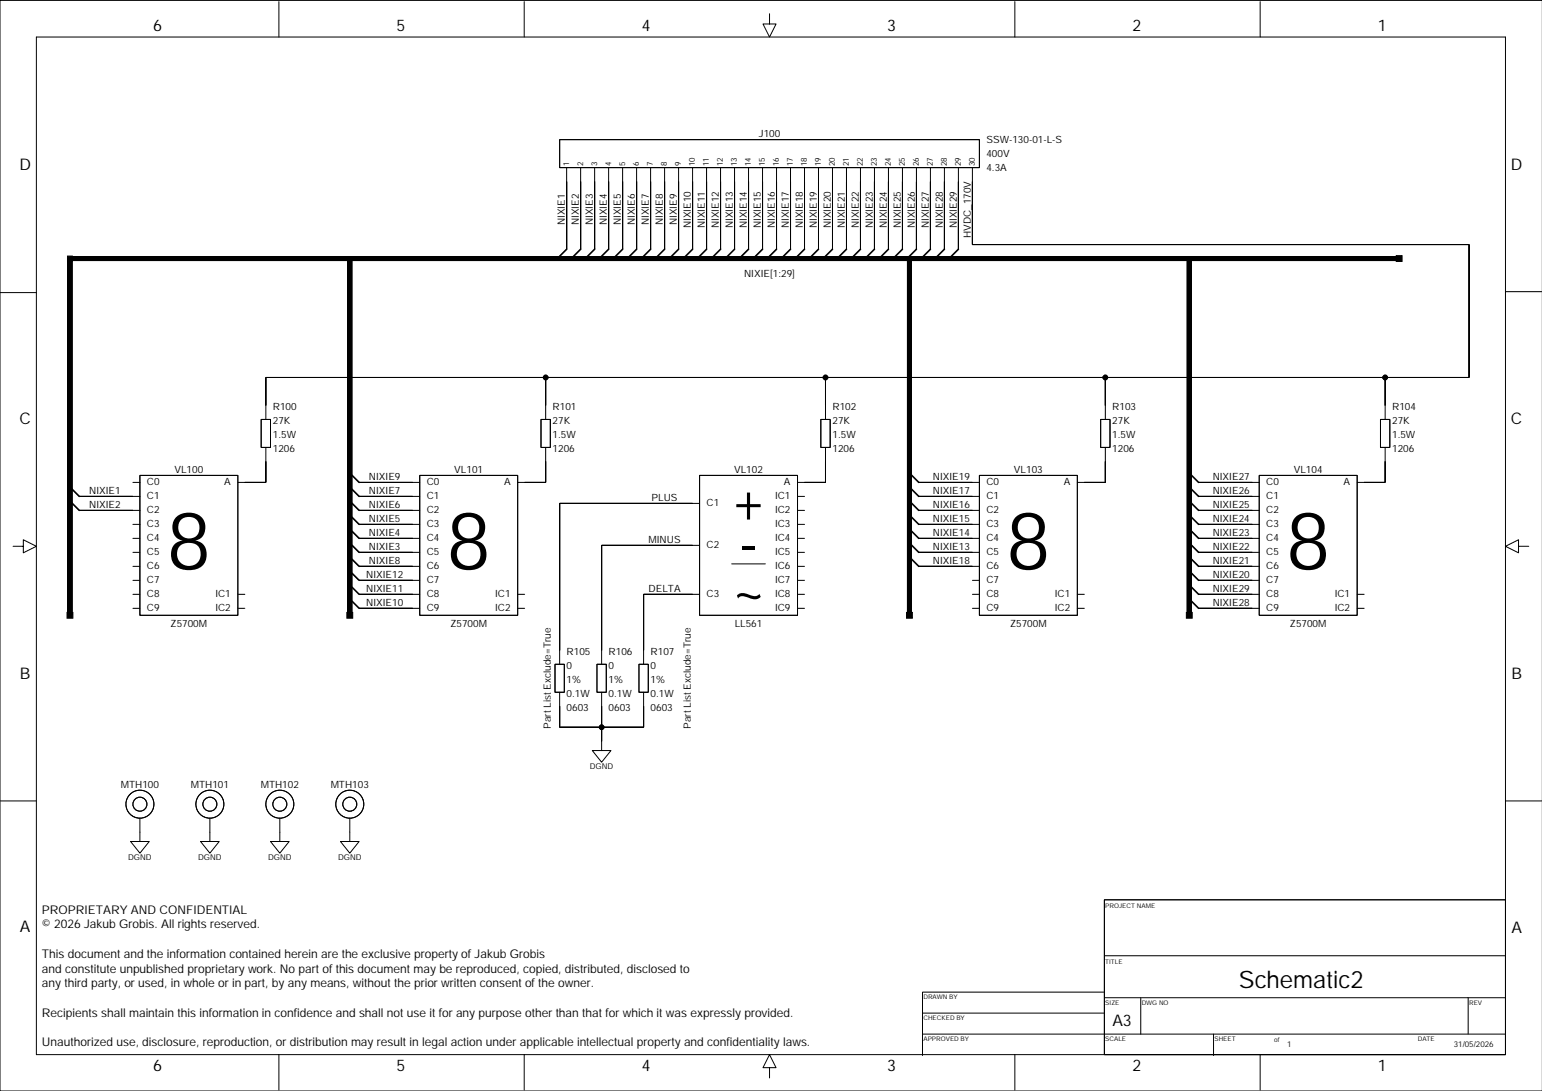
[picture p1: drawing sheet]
<svg xmlns="http://www.w3.org/2000/svg" width="420mm" height="297mm" viewBox="0 0 420 297" stroke-linecap="round" stroke-linejoin="round" font-family="sans-serif">
<g fill="none" stroke="#000" stroke-width=".27">
<path d="M9.9 10.1h400v277h-400zM75.9 .4v9.7M142.7 .4v9.7M209.5 3.7v2.8h1.8l-1.8 3.6-1.8-3.6h1.8M276.3 .4v9.7M343.1 .4v9.7M419.9 .1h-419.9v296.9h419.9M152.4 38h114.2v7.6h-114.2zM154.3 45.6v22.3M158.1 45.6v22.3M161.9 45.6v22.3M165.7 45.6v22.3"/>
<path d="M169.5 45.6v22.3M173.3 45.6v22.3M177.1 45.6v22.3M180.9 45.6v22.3M184.7 45.6v22.3M188.6 45.6v22.3M192.4 45.6v22.3M196.2 45.6v22.3M200 45.6v22.3M203.8 45.6v22.3M207.6 45.6v22.3M211.4 45.6v22.3"/>
<path d="M215.2 45.6v22.3M219 45.6v22.3M222.8 45.6v22.3M226.6 45.6v22.3M230.5 45.6v22.3M234.3 45.6v22.3M238.1 45.6v22.3M241.9 45.6v22.3M245.7 45.6v22.3M249.5 45.6v22.3M253.3 45.6v22.3M257.1 45.6v22.3"/>
<path d="M260.9 45.6v22.3M264.7 45.6v21h135.3v36.2h-327.6v11.4M0 79.7h9.9M154.3 67.9h.1M158.1 67.9h.1M161.9 67.9h.1M165.7 67.9h.1M169.5 67.9h.1M173.3 67.9h.1M177.1 67.9h.1M180.9 67.9h.1M184.7 67.9h.1"/>
<path d="M188.6 67.9h.1M192.4 67.9h.1M196.2 67.9h.1M200 67.9h.1M203.8 67.9h.1M207.6 67.9h.1M211.4 67.9h.1M215.2 67.9h.1M219 67.9h.1M222.8 67.9h.1M226.6 67.9h.1M230.5 67.9h.1"/>
<path d="M234.3 67.9h.1M238.1 67.9h.1M241.9 67.9h.1M245.7 67.9h.1M249.5 67.9h.1M253.3 67.9h.1M257.1 67.9h.1M260.9 67.9h.1M409.9 79.4h9.9M71.1 114.2h2.5v7.6h-2.5zM147.3 114.2h2.5v7.6h-2.5zM148.6 102.8v11.4"/>
<path d="M223.5 114.2h2.5v7.6h-2.5zM224.7 102.8v11.4M299.7 114.2h2.5v7.6h-2.5zM300.9 102.8v11.4M375.8 114.2h2.6v7.6h-2.6zM377.1 102.8v11.4M21.6 135.2h.1M21.6 139h.1M21.6 135.2h16.5M21.6 139h16.5M36.2 131.3h1.9M38.1 129.4h26.7v38.1h-26.7z"/>
<path d="M72.4 121.8v9.5h-7.6M97.8 131.3h.1M97.8 135.2h.1M97.8 139h.1M97.8 131.3h16.5M97.8 135.2h16.5M97.8 139h16.5M114.3 129.4h26.6v38.1h-26.6zM148.6 121.8v9.5h-7.7M190.5 129.4h26.6v38.1h-26.6zM190.5 137.1h-38.1v43.8M217.1 135.2h1.9"/>
<path d="M217.1 139h1.9M224.7 121.8v9.5h-7.6M250.1 131.3h.1M250.1 135.2h.1M250.1 139h.1M250.1 131.3h16.5M250.1 135.2h16.5M250.1 139h16.5M266.6 129.4h26.7v38.1h-26.7zM300.9 121.8v9.5h-7.6M326.3 131.3h.1M326.3 135.2h.1"/>
<path d="M326.3 139h.1M326.3 131.3h16.5M326.3 135.2h16.5M326.3 139h16.5M342.8 129.4h26.7v38.1h-26.7zM377.1 121.8v9.5h-7.6M3.6 148.7h2.7v-1.7l3.6 1.7-3.6 1.8v-1.8M36.2 142.8h1.9M36.2 146.6h1.9M36.2 150.4h1.9M36.2 154.2h1.9M36.2 158h1.9"/>
<path d="M97.8 142.8h.1M97.8 146.6h.1M97.8 150.4h.1M97.8 154.2h.1M97.8 158h.1M97.8 142.8h16.5M97.8 146.6h16.5M97.8 150.4h16.5M97.8 154.2h16.5M97.8 158h16.5M190.5 148.5h-26.7v32.4M199.2 153.5h9.2"/>
<path d="M217.1 142.8h1.9M217.1 146.6h1.9M217.1 150.4h1.9M217.1 154.2h1.9M217.1 158h1.9M250.1 142.8h.1M250.1 146.6h.1M250.1 150.4h.1M250.1 154.2h.1M250.1 142.8h16.5M250.1 146.6h16.5M250.1 150.4h16.5"/>
<path d="M250.1 154.2h16.5M264.7 158h1.9M326.3 142.8h.1M326.3 146.6h.1M326.3 150.4h.1M326.3 154.2h.1M326.3 158h.1M326.3 142.8h16.5M326.3 146.6h16.5M326.3 150.4h16.5M326.3 154.2h16.5M326.3 158h16.5"/>
<path d="M413.4 148.7v-1.7l-3.5 1.7 3.5 1.8v-1.8h2.8M36.2 161.8h1.9M36.2 165.6h1.9M64.8 161.8h1.9M64.8 165.6h1.9M97.8 161.8h.1M97.8 165.6h.1M97.8 161.8h16.5M97.8 165.6h16.5M140.9 161.8h1.9M140.9 165.6h1.9M190.5 161.8h-15.3v19.1"/>
<path d="M217.1 161.8h1.9M217.1 165.6h1.9M264.7 161.8h1.9M264.7 165.6h1.9M293.3 161.8h1.9M293.3 165.6h1.9M326.3 161.8h.1M326.3 165.6h.1M326.3 161.8h16.5M326.3 165.6h16.5M369.5 161.8h1.9M369.5 165.6h1.9"/>
<path d="M151.1 180.9h2.5v7.6h-2.5zM152.4 188.5v9.5h22.8v-9.5M162.5 180.9h2.6v7.6h-2.6zM163.8 188.5v15.9h-2.5l2.5 3.1 2.5-3.1h-2.5M174 180.9h2.5v7.6h-2.5zM0 218.1h9.9M163.8 201.8h.1M409.9 218.1h9.9M38.1 226.6h.1M38.1 222.8v6.3h-2.5l2.5 3.2 2.5-3.2h-2.5M57.1 226.6h.1M57.1 222.8v6.3h-2.5l2.5 3.2 2.6-3.2h-2.6"/>
<path d="M76.2 226.6h.1M76.2 222.8v6.3h-2.6l2.6 3.2 2.5-3.2h-2.5M95.2 226.6h.1M95.2 222.8v6.3h-2.5l2.5 3.2 2.6-3.2h-2.6M300.7 245h109.2v42.1h-109.2zM300.7 275.8h-49.6v5.9M300.7 270.1h-49.6v5.9M300.7 271.6h109.2M300.7 260.2h109.2M310.6 271.6v9.9M399.7 271.6v9.9M75.9 287.1v9.7"/>
<path d="M142.7 287.1v9.7M209.5 290.7h1.8l-1.8-3.6-1.8 3.6h1.8v2.8M276.3 287.1v9.7M330.4 281.5v5.9M343.1 287.1v9.7M409.9 281.5h-158.8v5.9"/>
<circle cx="95.2" cy="70.4" r=".55"/>
<circle cx="247.6" cy="70.4" r=".55"/>
<circle cx="323.8" cy="70.4" r=".55"/>
<circle cx="148.6" cy="102.8" r=".63"/>
<circle cx="224.7" cy="102.8" r=".63"/>
<circle cx="300.9" cy="102.8" r=".63"/>
<circle cx="377.1" cy="102.8" r=".63"/>
<circle cx="163.8" cy="198" r=".63"/>
<circle cx="38.1" cy="219" r="3.8"/>
<circle cx="38.1" cy="219" r="1.9"/>
<circle cx="57.1" cy="219" r="3.8"/>
<circle cx="57.1" cy="219" r="1.9"/>
<circle cx="76.2" cy="219" r="3.8"/>
<circle cx="76.2" cy="219" r="1.9"/>
<circle cx="95.2" cy="219" r="3.8"/>
<circle cx="95.2" cy="219" r="1.9"/>
</g>
<g fill="#000" stroke="#000" stroke-width=".27">
<path d="M154.3 49.4v18.5z" fill-rule="evenodd"/>
<path d="M158.1 49.4v18.5z" fill-rule="evenodd"/>
<path d="M161.9 49.4v18.5z" fill-rule="evenodd"/>
<path d="M165.7 49.4v18.5z" fill-rule="evenodd"/>
<path d="M169.5 49.4v18.5z" fill-rule="evenodd"/>
<path d="M173.3 49.4v18.5z" fill-rule="evenodd"/>
<path d="M177.1 49.4v18.5z" fill-rule="evenodd"/>
<path d="M180.9 49.4v18.5z" fill-rule="evenodd"/>
<path d="M184.7 49.4v18.5z" fill-rule="evenodd"/>
<path d="M188.6 49.4v18.5z" fill-rule="evenodd"/>
<path d="M192.4 49.4v18.5z" fill-rule="evenodd"/>
<path d="M196.2 49.4v18.5z" fill-rule="evenodd"/>
<path d="M200 49.4v18.5z" fill-rule="evenodd"/>
<path d="M203.8 49.4v18.5z" fill-rule="evenodd"/>
<path d="M207.6 49.4v18.5z" fill-rule="evenodd"/>
<path d="M211.4 49.4v18.5z" fill-rule="evenodd"/>
<path d="M215.2 49.4v18.5z" fill-rule="evenodd"/>
<path d="M219 49.4v18.5z" fill-rule="evenodd"/>
<path d="M222.8 49.4v18.5z" fill-rule="evenodd"/>
<path d="M226.6 49.4v18.5z" fill-rule="evenodd"/>
<path d="M230.5 49.4v18.5z" fill-rule="evenodd"/>
<path d="M234.3 49.4v18.5z" fill-rule="evenodd"/>
<path d="M238.1 49.4v18.5z" fill-rule="evenodd"/>
<path d="M241.9 49.4v18.5z" fill-rule="evenodd"/>
<path d="M245.7 49.4v18.5z" fill-rule="evenodd"/>
<path d="M249.5 49.4v18.5z" fill-rule="evenodd"/>
<path d="M253.3 49.4v18.5z" fill-rule="evenodd"/>
<path d="M257.1 49.4v18.5z" fill-rule="evenodd"/>
<path d="M260.9 49.4v18.5z" fill-rule="evenodd"/>
<path d="M264.7 49.4v17.2z" fill-rule="evenodd"/>
<path d="M18.4 69.7h1.3v1.4h-1.3z" fill-rule="evenodd"/>
<path d="M380.1 69.6h1.6v1.6h-1.6z" fill-rule="evenodd"/>
<path d="M264.7 66.6h135.3z" fill-rule="evenodd"/>
<path d="M400 66.6v36.2z" fill-rule="evenodd"/>
<path d="M72.4 102.8v7.6z" fill-rule="evenodd"/>
<path d="M148.6 102.8v7.6z" fill-rule="evenodd"/>
<path d="M72.4 102.8h76.2z" fill-rule="evenodd"/>
<path d="M148.6 102.8h76.1z" fill-rule="evenodd"/>
<path d="M224.7 102.8v7.6z" fill-rule="evenodd"/>
<path d="M224.7 102.8h76.2z" fill-rule="evenodd"/>
<path d="M300.9 102.8v7.6z" fill-rule="evenodd"/>
<path d="M300.9 102.8h76.2z" fill-rule="evenodd"/>
<path d="M377.1 102.8v7.6z" fill-rule="evenodd"/>
<path d="M377.1 102.8h22.9z" fill-rule="evenodd"/>
<path d="M21.6 135.2h14.6z" fill-rule="evenodd"/>
<path d="M21.6 139h14.6z" fill-rule="evenodd"/>
<path d="M66.7 131.3h5.7z" fill-rule="evenodd"/>
<path d="M72.4 125.6v5.7z" fill-rule="evenodd"/>
<path d="M97.8 131.3h14.6z" fill-rule="evenodd"/>
<path d="M97.8 135.2h14.6z" fill-rule="evenodd"/>
<path d="M97.8 139h14.6z" fill-rule="evenodd"/>
<path d="M142.8 131.3h5.8z" fill-rule="evenodd"/>
<path d="M148.6 125.6v5.7z" fill-rule="evenodd"/>
<path d="M152.4 137.1v40z" fill-rule="evenodd"/>
<path d="M152.4 137.1h36.2z" fill-rule="evenodd"/>
<path d="M219 131.3h5.7z" fill-rule="evenodd"/>
<path d="M224.7 125.6v5.7z" fill-rule="evenodd"/>
<path d="M250.1 131.3h14.6z" fill-rule="evenodd"/>
<path d="M250.1 135.2h14.6z" fill-rule="evenodd"/>
<path d="M250.1 139h14.6z" fill-rule="evenodd"/>
<path d="M295.2 131.3h5.7z" fill-rule="evenodd"/>
<path d="M300.9 125.6v5.7z" fill-rule="evenodd"/>
<path d="M326.3 131.3h14.6z" fill-rule="evenodd"/>
<path d="M326.3 135.2h14.6z" fill-rule="evenodd"/>
<path d="M326.3 139h14.6z" fill-rule="evenodd"/>
<path d="M371.4 131.3h5.7z" fill-rule="evenodd"/>
<path d="M377.1 125.6v5.7z" fill-rule="evenodd"/>
<path d="M97.8 142.8h14.6z" fill-rule="evenodd"/>
<path d="M97.8 146.6h14.6z" fill-rule="evenodd"/>
<path d="M97.8 150.4h14.6z" fill-rule="evenodd"/>
<path d="M97.8 154.2h14.6z" fill-rule="evenodd"/>
<path d="M97.8 158h14.6z" fill-rule="evenodd"/>
<path d="M163.8 148.5v28.6z" fill-rule="evenodd"/>
<path d="M163.8 148.5h24.8z" fill-rule="evenodd"/>
<path d="M250.1 142.8h14.6z" fill-rule="evenodd"/>
<path d="M250.1 146.6h14.6z" fill-rule="evenodd"/>
<path d="M250.1 150.4h14.6z" fill-rule="evenodd"/>
<path d="M250.1 154.2h14.6z" fill-rule="evenodd"/>
<path d="M326.3 142.8h14.6z" fill-rule="evenodd"/>
<path d="M326.3 146.6h14.6z" fill-rule="evenodd"/>
<path d="M326.3 150.4h14.6z" fill-rule="evenodd"/>
<path d="M326.3 154.2h14.6z" fill-rule="evenodd"/>
<path d="M326.3 158h14.6z" fill-rule="evenodd"/>
<path d="M18.3 166.7h1.5v1.6h-1.5z" fill-rule="evenodd"/>
<path d="M94.4 166.7h1.6v1.6h-1.6z" fill-rule="evenodd"/>
<path d="M97.8 161.8h14.6z" fill-rule="evenodd"/>
<path d="M97.8 165.6h14.6z" fill-rule="evenodd"/>
<path d="M175.2 161.8v15.3z" fill-rule="evenodd"/>
<path d="M175.2 161.8h13.4z" fill-rule="evenodd"/>
<path d="M246.8 166.7h1.6v1.6h-1.6z" fill-rule="evenodd"/>
<path d="M323 166.7h1.6v1.6h-1.6z" fill-rule="evenodd"/>
<path d="M326.3 161.8h14.6z" fill-rule="evenodd"/>
<path d="M326.3 165.6h14.6z" fill-rule="evenodd"/>
<path d="M152.4 192.3v5.7z" fill-rule="evenodd"/>
<path d="M163.8 192.3v5.7z" fill-rule="evenodd"/>
<path d="M163.8 198v3.8z" fill-rule="evenodd"/>
<path d="M152.4 198h11.4z" fill-rule="evenodd"/>
<path d="M175.2 192.3v5.7z" fill-rule="evenodd"/>
<path d="M163.8 198h11.4z" fill-rule="evenodd"/>
<circle cx="95.2" cy="70.4" r=".55"/>
<circle cx="247.6" cy="70.4" r=".55"/>
<circle cx="323.8" cy="70.4" r=".55"/>
<circle cx="148.6" cy="102.8" r=".63"/>
<circle cx="224.7" cy="102.8" r=".63"/>
<circle cx="300.9" cy="102.8" r=".63"/>
<circle cx="377.1" cy="102.8" r=".63"/>
<circle cx="163.8" cy="198" r=".63"/>
</g>
<g fill="none" stroke="#000" stroke-width=".45">
<path d="M154.3 67.9l-2.6 2.5M158.1 67.9l-2.6 2.5M161.9 67.9l-2.6 2.5M165.7 67.9l-2.5 2.5M169.5 67.9l-2.5 2.5M173.3 67.9l-2.5 2.5M177.1 67.9l-2.5 2.5M180.9 67.9l-2.5 2.5M184.7 67.9l-2.5 2.5M188.6 67.9l-2.6 2.5M192.4 67.9l-2.6 2.5M196.2 67.9l-2.6 2.5"/>
<path d="M200 67.9l-2.6 2.5M203.8 67.9l-2.6 2.5M207.6 67.9l-2.5 2.5M211.4 67.9l-2.5 2.5M215.2 67.9l-2.5 2.5M219 67.9l-2.5 2.5M222.8 67.9l-2.5 2.5M226.6 67.9l-2.5 2.5M230.5 67.9l-2.6 2.5M234.3 67.9l-2.6 2.5M238.1 67.9l-2.6 2.5M241.9 67.9l-2.6 2.5"/>
<path d="M245.7 67.9l-2.6 2.5M249.5 67.9l-2.5 2.5M253.3 67.9l-2.5 2.5M257.1 67.9l-2.5 2.5M260.9 67.9l-2.5 2.5M19 132.6l2.6 2.6M19 136.4l2.6 2.6M95.2 128.8l2.6 2.5M95.2 132.6l2.6 2.6M95.2 136.4l2.6 2.6M247.6 128.8l2.5 2.5M247.6 132.6l2.5 2.6"/>
<path d="M247.6 136.4l2.5 2.6M323.8 128.8l2.5 2.5M323.8 132.6l2.5 2.6M323.8 136.4l2.5 2.6M95.2 140.2l2.6 2.6M95.2 144l2.6 2.6M95.2 147.8l2.6 2.6M95.2 151.7l2.6 2.5M95.2 155.5l2.6 2.5M95.2 159.3l2.6 2.5M247.6 140.2l2.5 2.6M247.6 144l2.5 2.6"/>
<path d="M247.6 147.8l2.5 2.6M247.6 151.7l2.5 2.5M323.8 140.2l2.5 2.6M323.8 144l2.5 2.6M323.8 147.8l2.5 2.6M323.8 151.7l2.5 2.5M323.8 155.5l2.5 2.5M323.8 159.3l2.5 2.5M95.2 163.1l2.6 2.5M323.8 163.1l2.5 2.5"/>
</g>
<g fill="#000" stroke="#000" stroke-width="1.3" stroke-linecap="butt">
<path d="M19 70.4v97.1z" fill-rule="evenodd"/>
<path d="M19 70.4h76.2z" fill-rule="evenodd"/>
<path d="M95.2 70.4v97.1z" fill-rule="evenodd"/>
<path d="M95.2 70.4h152.4z" fill-rule="evenodd"/>
<path d="M247.6 70.4v97.1z" fill-rule="evenodd"/>
<path d="M247.6 70.4h76.2z" fill-rule="evenodd"/>
<path d="M323.8 70.4v97.1z" fill-rule="evenodd"/>
<path d="M323.8 70.4h57.1z" fill-rule="evenodd"/>
</g>
<path d="M95.2 70.4v97.1M247.6 70.4v97.1M323.8 70.4v97.1M380.9 70.4h-361.9v97.1" fill="none" stroke="#000" stroke-width="1.3" stroke-linecap="butt"/>
<g font-size="21.8">
<text x="45.4" y="155">8</text>
<text x="121.6" y="155">8</text>
<text x="273.9" y="155">8</text>
<text x="350.1" y="155">8</text>
</g>
<g font-size="16.3">
<text x="199" y="141.9">+</text>
<text x="201.1" y="153.4">-</text>
<text x="199" y="166.7">~</text>
</g>
<text font-size="6.5" x="337.2" y="268.9">Schematic2</text>
<g font-size="4.4">
<text x="41.7" y="8.3">6</text>
<text x="108" y="8.3">5</text>
<text x="174.8" y="8.3">4</text>
<text x="241.6" y="8.3">3</text>
<text x="308.3" y="8.3">2</text>
<text x="375.1" y="8.3">1</text>
<text x="5.3" y="46.2">D</text>
<text x="411.3" y="46.2">D</text>
<text x="5.3" y="115.5">C</text>
<text x="411.3" y="115.5">C</text>
<text x="5.4" y="184.8">B</text>
<text x="411.5" y="184.8">B</text>
<text x="5.4" y="253.6">A</text>
<text x="411.5" y="253.9">A</text>
<text x="302.8" y="279.3">A3</text>
<text x="41.7" y="291.5">6</text>
<text x="108" y="291.5">5</text>
<text x="174.8" y="291.5">4</text>
<text x="241.6" y="291.5">3</text>
<text x="308.3" y="291.5">2</text>
<text x="375.1" y="291.5">1</text>
</g>
<g font-size="3.3">
<text x="11.4" y="248.7">PROPRIETARY AND CONFIDENTIAL</text>
<text x="11.4" y="252.7">© 2026 Jakub Grobis. All rights reserved.</text>
<text x="11.4" y="260.8">This document and the information contained herein are the exclusive property of Jakub Grobis</text>
<text x="11.4" y="264.8">and constitute unpublished proprietary work. No part of this document may be reproduced, copied, distributed, disclosed to</text>
<text x="11.4" y="268.8">any third party, or used, in whole or in part, by any means, without the prior written consent of the owner.</text>
<text x="11.4" y="276.8">Recipients shall maintain this information in confidence and shall not use it for any purpose other than that for which it was expressly provided.</text>
<text x="11.4" y="284.9">Unauthorized use, disclosure, reproduction, or distribution may result in legal action under applicable intellectual property and confidentiality laws.</text>
</g>
<g font-size="2.7">
<text x="206.6" y="37.4">J100</text>
<text x="268.5" y="38.8">SSW-130-01-L-S</text>
<text x="268.5" y="46.4">4.3A</text>
<text x="268.5" y="42.6">400V</text>
<text x="153.8" y="61.4" transform="rotate(-90 153.8 61.4)">NIXIE1</text>
<text x="157.6" y="61.4" transform="rotate(-90 157.6 61.4)">NIXIE2</text>
<text x="161.4" y="61.4" transform="rotate(-90 161.4 61.4)">NIXIE3</text>
<text x="165.2" y="61.4" transform="rotate(-90 165.2 61.4)">NIXIE4</text>
<text x="169" y="61.4" transform="rotate(-90 169 61.4)">NIXIE5</text>
<text x="172.8" y="61.4" transform="rotate(-90 172.8 61.4)">NIXIE6</text>
<text x="176.7" y="61.4" transform="rotate(-90 176.7 61.4)">NIXIE7</text>
<text x="180.5" y="61.4" transform="rotate(-90 180.5 61.4)">NIXIE8</text>
<text x="184.3" y="61.4" transform="rotate(-90 184.3 61.4)">NIXIE9</text>
<text x="188.1" y="62.1" transform="rotate(-90 188.1 62.1)">NIXIE10</text>
<text x="191.9" y="62.1" transform="rotate(-90 191.9 62.1)">NIXIE11</text>
<text x="195.7" y="62.1" transform="rotate(-90 195.7 62.1)">NIXIE12</text>
<text x="199.5" y="62.1" transform="rotate(-90 199.5 62.1)">NIXIE13</text>
<text x="203.3" y="62.1" transform="rotate(-90 203.3 62.1)">NIXIE14</text>
<text x="207.1" y="62.1" transform="rotate(-90 207.1 62.1)">NIXIE15</text>
<text x="210.9" y="62.1" transform="rotate(-90 210.9 62.1)">NIXIE16</text>
<text x="214.7" y="62.1" transform="rotate(-90 214.7 62.1)">NIXIE17</text>
<text x="218.6" y="62.1" transform="rotate(-90 218.6 62.1)">NIXIE18</text>
<text x="222.4" y="62.1" transform="rotate(-90 222.4 62.1)">NIXIE19</text>
<text x="226.2" y="62.1" transform="rotate(-90 226.2 62.1)">NIXIE20</text>
<text x="230" y="62.1" transform="rotate(-90 230 62.1)">NIXIE21</text>
<text x="233.8" y="62.1" transform="rotate(-90 233.8 62.1)">NIXIE22</text>
<text x="237.6" y="62.1" transform="rotate(-90 237.6 62.1)">NIXIE23</text>
<text x="241.4" y="62.1" transform="rotate(-90 241.4 62.1)">NIXIE24</text>
<text x="245.2" y="62.1" transform="rotate(-90 245.2 62.1)">NIXIE25</text>
<text x="249" y="62.1" transform="rotate(-90 249 62.1)">NIXIE26</text>
<text x="252.8" y="62.1" transform="rotate(-90 252.8 62.1)">NIXIE27</text>
<text x="256.6" y="62.1" transform="rotate(-90 256.6 62.1)">NIXIE28</text>
<text x="260.5" y="62.1" transform="rotate(-90 260.5 62.1)">NIXIE29</text>
<text x="264.3" y="64.8" transform="rotate(-90 264.3 64.8)">HVDC_170V</text>
<text x="202.6" y="75.5">NIXIE[1:29]</text>
<text x="74.3" y="111.7">R100</text>
<text x="150.5" y="111.7">R101</text>
<text x="226.6" y="111.7">R102</text>
<text x="302.8" y="111.7">R103</text>
<text x="379" y="111.7">R104</text>
<text x="74.3" y="119.3">1.5W</text>
<text x="74.3" y="115.5">27K</text>
<text x="150.5" y="119.3">1.5W</text>
<text x="150.5" y="115.5">27K</text>
<text x="226.6" y="119.3">1.5W</text>
<text x="226.6" y="115.5">27K</text>
<text x="302.8" y="115.5">27K</text>
<text x="302.8" y="119.3">1.5W</text>
<text x="379" y="115.5">27K</text>
<text x="379" y="119.3">1.5W</text>
<text x="74.3" y="123.1">1206</text>
<text x="150.5" y="123.1">1206</text>
<text x="226.6" y="123.1">1206</text>
<text x="302.8" y="123.1">1206</text>
<text x="379" y="123.1">1206</text>
<text x="47.5" y="128.8">VL100</text>
<text x="100.5" y="130.7">NIXIE9</text>
<text x="123.7" y="128.8">VL101</text>
<text x="199.9" y="128.8">VL102</text>
<text x="254" y="130.7">NIXIE19</text>
<text x="276" y="128.8">VL103</text>
<text x="330.2" y="130.7">NIXIE27</text>
<text x="352.2" y="128.8">VL104</text>
<text x="24.3" y="134.5">NIXIE1</text>
<text x="40" y="132.2">C0</text>
<text x="40" y="136">C1</text>
<text x="61" y="132.2">A</text>
<text x="100.5" y="134.5">NIXIE7</text>
<text x="116.2" y="132.2">C0</text>
<text x="116.2" y="136">C1</text>
<text x="137.2" y="132.2">A</text>
<text x="177.4" y="136.4">PLUS</text>
<text x="192.4" y="137.9">C1</text>
<text x="211" y="136">IC1</text>
<text x="213.4" y="132.2">A</text>
<text x="254" y="134.5">NIXIE17</text>
<text x="268.5" y="132.2">C0</text>
<text x="268.5" y="136">C1</text>
<text x="289.6" y="132.2">A</text>
<text x="330.2" y="134.5">NIXIE26</text>
<text x="344.7" y="132.2">C0</text>
<text x="344.7" y="136">C1</text>
<text x="365.8" y="132.2">A</text>
<text x="24.3" y="138.3">NIXIE2</text>
<text x="40" y="139.8">C2</text>
<text x="40" y="143.6">C3</text>
<text x="100.5" y="138.3">NIXIE6</text>
<text x="100.5" y="142.1">NIXIE5</text>
<text x="116.2" y="139.8">C2</text>
<text x="116.2" y="143.6">C3</text>
<text x="211" y="143.6">IC3</text>
<text x="211" y="139.8">IC2</text>
<text x="254" y="138.3">NIXIE16</text>
<text x="254" y="142.1">NIXIE15</text>
<text x="268.5" y="139.8">C2</text>
<text x="268.5" y="143.6">C3</text>
<text x="330.2" y="138.3">NIXIE25</text>
<text x="330.2" y="142.1">NIXIE24</text>
<text x="344.7" y="139.8">C2</text>
<text x="344.7" y="143.6">C3</text>
<text x="40" y="147.4">C4</text>
<text x="100.5" y="146">NIXIE4</text>
<text x="100.5" y="149.8">NIXIE3</text>
<text x="116.2" y="147.4">C4</text>
<text x="176.6" y="147.9">MINUS</text>
<text x="192.4" y="149.3">C2</text>
<text x="211" y="147.4">IC4</text>
<text x="254" y="146">NIXIE14</text>
<text x="254" y="149.8">NIXIE13</text>
<text x="268.5" y="147.4">C4</text>
<text x="330.2" y="146">NIXIE23</text>
<text x="330.2" y="149.8">NIXIE22</text>
<text x="344.7" y="147.4">C4</text>
<text x="40" y="151.2">C5</text>
<text x="40" y="155">C6</text>
<text x="100.5" y="153.6">NIXIE8</text>
<text x="116.2" y="151.2">C5</text>
<text x="116.2" y="155">C6</text>
<text x="211" y="155">IC6</text>
<text x="211" y="151.2">IC5</text>
<text x="254" y="153.6">NIXIE18</text>
<text x="268.5" y="151.2">C5</text>
<text x="268.5" y="155">C6</text>
<text x="330.2" y="153.6">NIXIE21</text>
<text x="344.7" y="151.2">C5</text>
<text x="344.7" y="155">C6</text>
<text x="40" y="158.8">C7</text>
<text x="99.7" y="157.4">NIXIE12</text>
<text x="99.7" y="161.2">NIXIE11</text>
<text x="116.2" y="158.8">C7</text>
<text x="176.6" y="161.2">DELTA</text>
<text x="211" y="158.8">IC7</text>
<text x="268.5" y="158.8">C7</text>
<text x="330.2" y="157.4">NIXIE20</text>
<text x="330.2" y="161.2">NIXIE29</text>
<text x="344.7" y="158.8">C7</text>
<text x="40" y="162.6">C8</text>
<text x="40" y="166.4">C9</text>
<text x="58.6" y="162.6">IC1</text>
<text x="58.6" y="166.4">IC2</text>
<text x="99.7" y="165">NIXIE10</text>
<text x="116.2" y="162.6">C8</text>
<text x="116.2" y="166.4">C9</text>
<text x="134.8" y="162.6">IC1</text>
<text x="134.8" y="166.4">IC2</text>
<text x="192.4" y="162.6">C3</text>
<text x="211" y="162.6">IC8</text>
<text x="211" y="166.4">IC9</text>
<text x="268.5" y="162.6">C8</text>
<text x="268.5" y="166.4">C9</text>
<text x="287.2" y="162.6">IC1</text>
<text x="287.2" y="166.4">IC2</text>
<text x="330.2" y="165">NIXIE28</text>
<text x="344.7" y="162.6">C8</text>
<text x="344.7" y="166.4">C9</text>
<text x="363.4" y="162.6">IC1</text>
<text x="363.4" y="166.4">IC2</text>
<text x="46.4" y="170.7">Z5700M</text>
<text x="122.6" y="170.7">Z5700M</text>
<text x="200" y="170.7">LL561</text>
<text x="275" y="170.7">Z5700M</text>
<text x="351.2" y="170.7">Z5700M</text>
<text x="154.3" y="178.3">R105</text>
<text x="165.7" y="178.3">R106</text>
<text x="177.1" y="178.3">R107</text>
<text x="154.3" y="182.1">0</text>
<text x="154.3" y="186">1%</text>
<text x="165.7" y="186">1%</text>
<text x="165.7" y="182.1">0</text>
<text x="177.1" y="182.1">0</text>
<text x="177.1" y="186">1%</text>
<text x="154.3" y="189.8">0.1W</text>
<text x="165.7" y="189.8">0.1W</text>
<text x="177.1" y="189.8">0.1W</text>
<text x="154.3" y="193.6">0603</text>
<text x="165.7" y="193.6">0603</text>
<text x="177.1" y="193.6">0603</text>
<text x="150" y="198.4" transform="rotate(-90 150 198.4)">Part List Exclude=True</text>
<text x="188.1" y="198.4" transform="rotate(-90 188.1 198.4)">Part List Exclude=True</text>
<text x="32.9" y="214.5">MTH100</text>
<text x="51.9" y="214.5">MTH101</text>
<text x="71" y="214.5">MTH102</text>
<text x="90" y="214.5">MTH103</text>
</g>
<g font-size="2.2">
<text x="154.9" y="45.3" transform="rotate(-90 154.9 45.3)">1</text>
<text x="158.7" y="45.3" transform="rotate(-90 158.7 45.3)">2</text>
<text x="162.5" y="45.3" transform="rotate(-90 162.5 45.3)">3</text>
<text x="166.3" y="45.3" transform="rotate(-90 166.3 45.3)">4</text>
<text x="170.2" y="45.3" transform="rotate(-90 170.2 45.3)">5</text>
<text x="174" y="45.3" transform="rotate(-90 174 45.3)">6</text>
<text x="177.8" y="45.3" transform="rotate(-90 177.8 45.3)">7</text>
<text x="181.6" y="45.3" transform="rotate(-90 181.6 45.3)">8</text>
<text x="185.4" y="45.3" transform="rotate(-90 185.4 45.3)">9</text>
<text x="189.2" y="45.3" transform="rotate(-90 189.2 45.3)">10</text>
<text x="193" y="45.3" transform="rotate(-90 193 45.3)">11</text>
<text x="196.8" y="45.3" transform="rotate(-90 196.8 45.3)">12</text>
<text x="200.6" y="45.3" transform="rotate(-90 200.6 45.3)">13</text>
<text x="204.4" y="45.3" transform="rotate(-90 204.4 45.3)">14</text>
<text x="208.2" y="45.3" transform="rotate(-90 208.2 45.3)">15</text>
<text x="212.1" y="45.3" transform="rotate(-90 212.1 45.3)">16</text>
<text x="215.9" y="45.3" transform="rotate(-90 215.9 45.3)">17</text>
<text x="219.7" y="45.3" transform="rotate(-90 219.7 45.3)">18</text>
<text x="223.5" y="45.3" transform="rotate(-90 223.5 45.3)">19</text>
<text x="227.3" y="45.3" transform="rotate(-90 227.3 45.3)">20</text>
<text x="231.1" y="45.3" transform="rotate(-90 231.1 45.3)">21</text>
<text x="234.9" y="45.3" transform="rotate(-90 234.9 45.3)">22</text>
<text x="238.7" y="45.3" transform="rotate(-90 238.7 45.3)">23</text>
<text x="242.5" y="45.3" transform="rotate(-90 242.5 45.3)">24</text>
<text x="246.3" y="45.3" transform="rotate(-90 246.3 45.3)">25</text>
<text x="250.1" y="45.3" transform="rotate(-90 250.1 45.3)">26</text>
<text x="254" y="45.3" transform="rotate(-90 254 45.3)">27</text>
<text x="257.8" y="45.3" transform="rotate(-90 257.8 45.3)">28</text>
<text x="261.6" y="45.3" transform="rotate(-90 261.6 45.3)">29</text>
<text x="265.4" y="45.3" transform="rotate(-90 265.4 45.3)">30</text>
<text x="160.6" y="209.5">DGND</text>
<text x="34.9" y="234.2">DGND</text>
<text x="53.9" y="234.2">DGND</text>
<text x="73" y="234.2">DGND</text>
<text x="92" y="234.2">DGND</text>
<text x="350.4" y="285">1</text>
<text x="395.8" y="285">31/05/2026</text>
</g>
<g font-size="1.7">
<text x="300.9" y="247.1">PROJECT NAME</text>
<text x="300.9" y="262.4">TITLE</text>
<text x="251.4" y="272">DRAWN BY</text>
<text x="300.9" y="273.5">SIZE</text>
<text x="310.8" y="273.5">DWG NO</text>
<text x="400" y="273.5">REV</text>
<text x="251.4" y="277.6">CHECKED BY</text>
<text x="251.4" y="283.4">APPROVED BY</text>
<text x="300.9" y="283.4">SCALE</text>
<text x="330.6" y="283.4">SHEET</text>
<text x="346.9" y="283.6">of</text>
<text x="386" y="283.3">DATE</text>
</g>
</svg>
